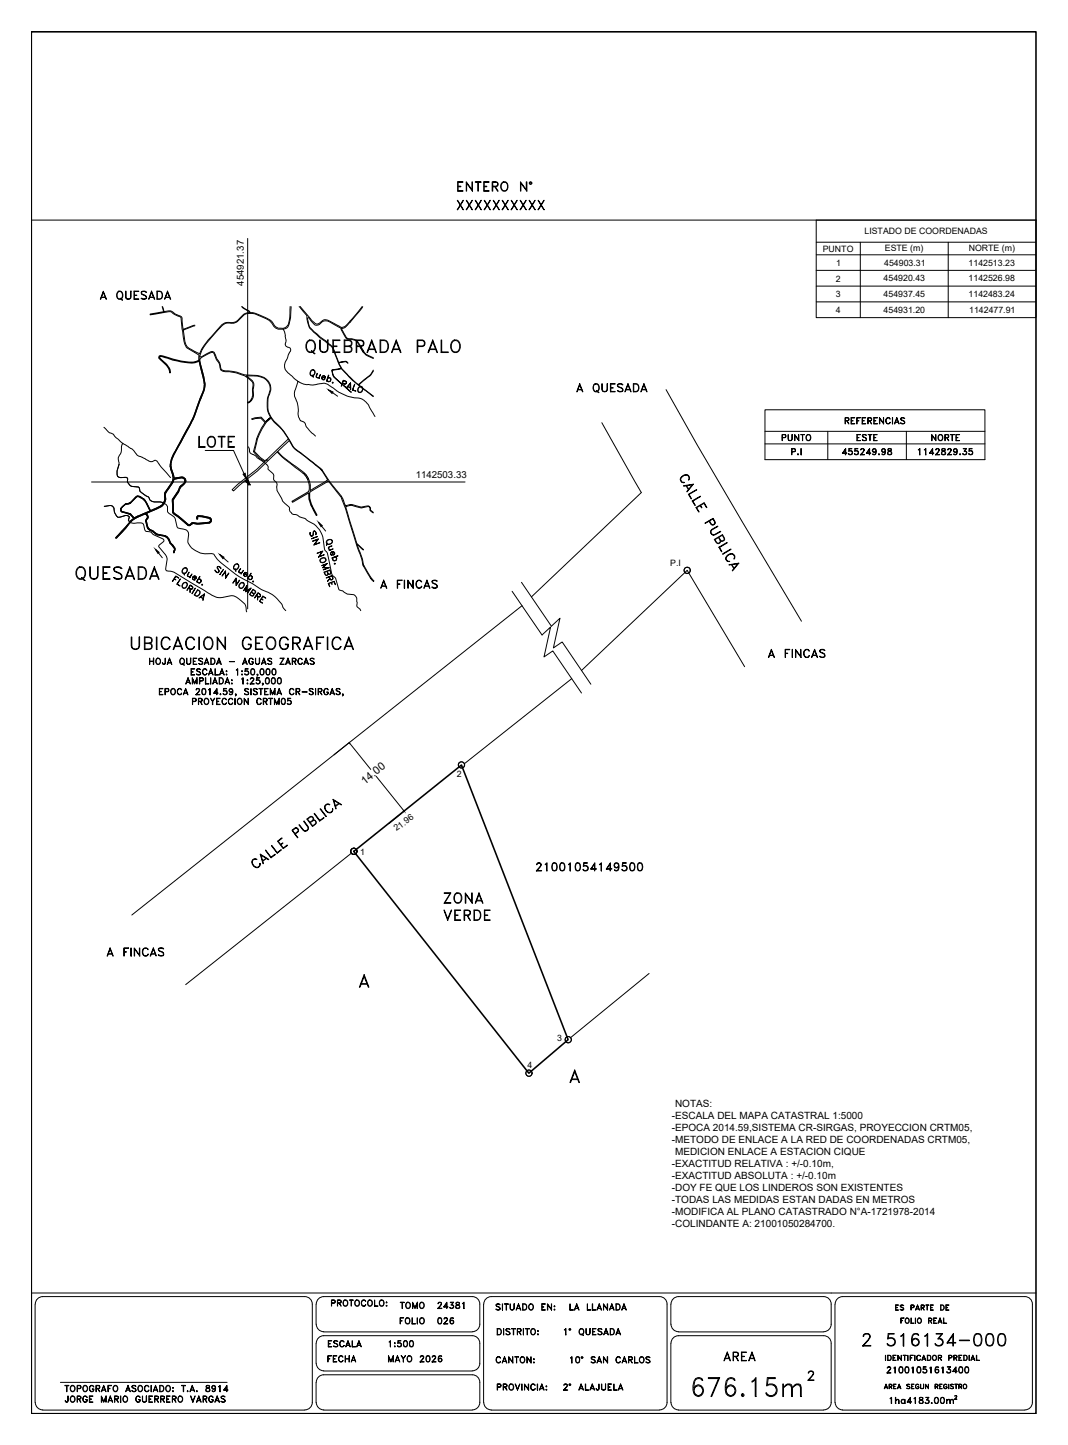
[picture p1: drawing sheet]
<svg xmlns="http://www.w3.org/2000/svg" width="340mm" height="460mm" viewBox="0 0 340 460" stroke-linecap="round" stroke-linejoin="round" font-family="sans-serif">
<!-- layer: Calles -->
<g fill="none" stroke="#000" stroke-width=".32">
<circle cx="218.8" cy="181.6" r=".98"/>
<circle cx="218.9" cy="181.5" r=".98"/>
<circle cx="112.7" cy="271" r="1"/>
<circle cx="112.7" cy="271" r=".98"/>
</g>
<!-- layer: MACHOTE$0$4 -->
<path d="M10 70.1h319.9M10 411.6h319.9" fill="none" stroke="#000" stroke-width=".32"/>
<path d="M10 10.1h319.9v440h-319.9z" fill="none" stroke="#000" stroke-width=".51"/>
<!-- layer: TEX -->
<g fill="none" stroke="#000" stroke-width=".32">
<path d="M158.3 422.9h.7a1.11 1.11 0 0 1 .7 1.1 1.11 1.11 0 0 1-.7 1h-.7zM158.4 423.1a.97 .97 0 0 1 1.1 .5 .97 .97 0 0 1-.2 1.2h-.9zM160.3 422.9l.1 2.1zM161.1 423.3a.81 .81 0 0 1 1.3 0l-.5-.2-.7 .2 .1 .3 1 .6 .1 .5-.2 .1a.81 .81 0 0 1-1.1-.1l.4 .1 .8-.1-.1-.5-1-.6zM162.9 422.9l1.2 .2zM163.4 423.1v1.9l.2-1.9M164.8 423.9l.9-.1 .2-.5-.4-.2h-.7l-.1 1.9v-2.1l1.2 .2v.7l-1.1 .2M165.3 424l.6 1-.5-1M166.6 422.9l.1 2.1zM167.3 422.9l1.2 .2zM167.8 423.1v1.9l.2-1.9M169.2 423.3l.2-.2a.92 .92 0 0 1 1.1 .9 .92 .92 0 0 1-1.1 .8l-.4-.6z"/>
<path d="M169.4 423.1a.86 .86 0 0 1 1.1 .9 .86 .86 0 0 1-1.1 .8l-.3-.6zM171.2 423.7l.3 .1zM171.3 423.7l.1 .1zM171.3 424.7l.1 .3zM171.3 424.8h.1M179.7 423.3l.5-.4v2.1l-.1-1.9zM184.6 423.3l.4-.4a.97 .97 0 0 1 1 1.1 .97 .97 0 0 1-1.2 .8l-.4-.6zM184.8 423.1h.2a.87 .87 0 0 1 .8 1 .87 .87 0 0 1-1 .7l-.3-.6zM185.2 424.7l.6 .5zM186.6 422.9l.2 1.8 .3 .1h.5l.2-.4 .1-1.5v1.5l-.3 .4-.5 .2-.4-.3zM188.7 422.9h1.1l-1 .2v1.7l1 .2h-1.1zM188.8 423.9h.6l-.6 .1"/>
<path d="M190.6 423.1a.81 .81 0 0 1 1.1 .2l-.4-.2-.8 .2 .1 .3 1 .6 .1 .5a.81 .81 0 0 1-1.3 0l.5 .1 .7-.1-.1-.6-1-.5-.1-.3zM192.4 424.5h1.1M192.5 424.4h.9M193 422.9l.7 2.1-.7-1.7-.8 1.7zM194.3 422.9a1.09 1.09 0 0 1 1.3 .6 1.09 1.09 0 0 1-.3 1.3l-1 .2zM194.4 423.1h.5a.96 .96 0 0 1 .7 .9 .96 .96 0 0 1-.7 .8h-.5zM196.3 424.5h1.1M196.4 424.4h1M196.9 422.9l.7 2.1-.7-1.7-.8 1.7zM19.2 440.1h53.1M158.3 440.6h.9l.4 .4-.2 .5-1 .1 .8-.1 .2-.3-.2-.5h-.8v1.9zM160.2 440.6l1.1 .1 .2 .3-.2 .5-1 .1 .7-.1 .4-.3-.1-.4-1-.1v1.9z"/>
<path d="M160.8 441.6l.7 1-.6-1M162.2 440.8a.88 .88 0 0 1 1.4 .8 .88 .88 0 0 1-1.4 .7l-.1-.5zM162.4 440.8a.63 .63 0 0 1 .7-.1 .63 .63 0 0 1 .3 .7 .82 .82 0 0 1-.7 1.1l-.6-.7zM164 440.6l.8 1.7 .7-1.7-.7 2zM166.1 440.6l.1 2zM167 440.6l1.2 1.7 .1-1.7v2l-1.2-1.8-.1 1.8zM169.2 440.8l.7-.2 .5 .4a.7 .7 0 0 0-.8-.3 .7 .7 0 0 0-.5 .7v.4a.7 .7 0 0 0 .5 .7 .7 .7 0 0 0 .8-.4 .87 .87 0 0 1-1.3 .3 .87 .87 0 0 1 0-1.4zM171.1 440.6l.1 2zM172 442.1h1.1M172 442h1M172.5 440.6l.8 2-.8-1.8-.7 1.8zM173.9 442.4l.2 .1z"/>
<path d="M173.9 441.2l.2 .3zM173.9 441.4h.1M281.7 441.8h.8M281.7 441.7h.7M282.1 440.7l.6 1.4-.6-1.3-.5 1.3zM283.2 441.4l.7-.1v-.5l-.7-.1-.1 1.4v-1.4l.9 .1-.1 .6h-.7M283.5 441.4l.5 .7zM284.6 442.1v-1.4h.8h-.9v1.4M284.6 441.4h.5h-.5M285.9 441.8h.9M285.9 441.7h.8M286.3 440.7l.6 1.4-.6-1.3-.5 1.3z"/>
<path d="M288.7 440.8l.4-.1 .7 .1h-1l.1 .4 .8 .3 .1 .4-.4 .2-.7-.2a.47 .47 0 0 0 .6 .2 .47 .47 0 0 0 .3-.6l-.8-.3zM290.3 442.1v-1.4h.8h-.8v1.4M290.3 441.4h.5h-.5M291.7 440.8l.5-.1 .4 .3a.59 .59 0 0 0-.8-.1 .59 .59 0 0 0-.1 .8 .59 .59 0 0 0 .8 .1v-.3h-.3h.4a.58 .58 0 0 1-.7 .6 .58 .58 0 0 1-.4-.9zM293.1 440.7l.1 1 .4 .4 .5-.4v-1v1l-.2 .4-.7-.2zM294.7 440.7l.9 1.2 .1-1.2v1.4l-.9-1.3-.1 1.3zM297.8 441.4l.7-.1 .1-.4-.8-.2v1.4v-1.4l.8 .1v.5l-.8 .1M298.2 441.4l.5 .7-.4-.7M299.3 440.7h.7h-.8v1.4M299.3 441.4h.4h-.4M300.6 440.8l.6-.1 .4 .3a.58 .58 0 0 0-.8-.2 .58 .58 0 0 0-.3 .7 .48 .48 0 0 0 .5 .6 .48 .48 0 0 0 .5-.6h-.3h.4a.58 .58 0 0 1-.8 .6 .58 .58 0 0 1-.3-.9zM302.1 440.7v1.4z"/>
<path d="M302.6 440.8l.4-.1 .6 .1h-.9l.1 .4 .7 .3v.6l-.9-.2h.9v-.4l-.7-.3zM304 440.7h.9zM304.4 440.7v1.4l.1-1.4M305.4 441.4l.7-.1v-.5l-.7-.1-.1 1.4v-1.4l.9 .1-.1 .6h-.7M305.8 441.4l.5 .7-.5-.7"/>
<circle cx="181.5" cy="423.2" r=".29"/>
<circle cx="181.5" cy="423.2" r=".16"/>
<circle cx="307.2" cy="441.3" r=".62"/>
<circle cx="307.3" cy="441.3" r=".7"/>
</g>
<!-- layer: MARCO-INTERNO -->
<g fill="none" stroke="#000" stroke-width=".32">
<path d="M11.2 415.2v31.3M11.2 415.2l.6-1.5 .8-.7 1-.2h83.4a2.38 2.38 0 0 1 2.4 2.4M99.4 415.2v31.3M100.6 415.2v6.4M100.7 415.2l.3-1.1 .6-.8 1.5-.5h47.3a2.38 2.38 0 0 1 2.4 2.4M152.8 415.2l-.1 6.9-.8 1.3-1.5 .6h-47.3l-1.5-.6-.6-.8-.3-1M154 415.2v31.3M154.1 415.2l.2-1.1 .6-.8 1.5-.5h53.6a2.38 2.38 0 0 1 2.4 2.4M212.4 415.2v31.3M213.6 415.2v6.4M262.3 412.8h-46.2l-1.5 .5-.7 .8-.2 1.1M262.3 412.8l1 .2 .8 .7 .6 1.5"/>
<path d="M264.7 415.2l-.1 6.9-.8 1.3-1.5 .6M265.9 415.2v31.3M268.3 412.8h58M268.3 412.8l-1 .2-.8 .7-.6 1.5M326.4 412.8l1 .2 .8 .7 .5 1.5M328.7 415.2v31.3M100.6 427.6v6.5M100.7 427.6l.3-1 .6-.9 1.5-.5h47.3a2.38 2.38 0 0 1 2.4 2.4l-.1 7-.8 1.3-1.5 .5M100.7 434l.3 1.1 .6 .8 1.5 .5M103.1 436.5h47.3M213.6 427.6v18.9M213.7 421.6l.2 1 .7 .8 1.5 .6h46.2"/>
<path d="M262.3 425.2h-46.2l-1.5 .5-.7 .9-.2 1M262.3 425.2l1 .3 .8 .6 .6 1.5v18.9M11.2 446.5l.3 1 .6 .8 1.5 .5M13.6 448.9h83.4M99.4 446.5l-.2 1-.7 .8-1.4 .5M100.6 440.1v6.4M100.7 440.1l.3-1.1 .6-.8 1.5-.5h47.3a2.38 2.38 0 0 1 2.4 2.4v6.4M100.7 446.5l.3 1 .6 .8 1.5 .5M103.1 448.9h47.3M152.8 446.5l-.3 1-.6 .8-1.5 .5M154.1 446.5l.2 1 .6 .8 1.5 .5M156.4 448.9h53.6"/>
<path d="M212.4 446.5l-.2 1-.7 .8-1.5 .5M213.7 446.5l.2 1 .7 .8 1.5 .5M216 448.9h46.3M264.7 446.5l-.6 1.5-.8 .6-1 .2M265.9 446.5l.6 1.5 .8 .6 1 .2M268.3 448.9h58M328.7 446.5l-.5 1.5-.8 .6-1 .2"/>
</g>
<!-- layer: Datos -->
<g fill="none" stroke="#000" stroke-width=".32">
<path d="M285.2 415.4h.9l-.9 .1v1.5l.9 .1h-.9zM285.2 416.2h.6l-.6 .1M286.6 415.6l.4-.2 .8 .2h-1.1l.3 .5 .7 .4-.1 .5-.6 .1-.4-.3 .4 .2 .7-.2-.2-.4-.8-.4zM286.8 419.6h1l-.8 .1v1.6zM290.1 419.6l.1 1.6 .9 .1h-1zM290.1 416.2l.9-.1v-.5l-.9-.1v1.6v-1.7l.9 .2v.6l-.9 .1M291.5 419.6v1.7zM291.7 416.7h.9M291.7 416.7h.8M292.2 415.4l.6 1.7-.6-1.5-.7 1.5zM293.4 416.2l.8-.1v-.5l-.8-.1-.1 1.6v-1.7l1 .2-.1 .6-.8 .1M293.8 416.3l.5 .8-.5-.8"/>
<path d="M294.8 415.4l1 .1zM295.2 415.5v1.6l.1-1.6M296.3 415.4h.9l-.8 .1v1.5l.8 .1h-.9zM296.4 416.2h.5l-.5 .1M299.3 419.6l.7 1.7-.7-1.5-.7 1.5zM299.5 415.4h.6a.87 .87 0 0 1 .6 .9 .87 .87 0 0 1-.6 .8h-.6zM299.6 415.5h.5a.86 .86 0 0 1 0 1.5h-.5M300.4 419.6l.1 1.6 .9 .1h-1zM301.2 415.4h1l-.9 .1v1.5l.9 .1h-1zM301.3 416.2h.5l-.5 .1M281.9 431.4l.1 1.7zM282.6 431.4h.6a.87 .87 0 0 1 .6 .9 .87 .87 0 0 1-.6 .8h-.6z"/>
<path d="M282.8 431.5a.79 .79 0 0 1 .9 .8 .79 .79 0 0 1-.9 .7zM284.4 431.4v1.7M284.4 432.2h.5l-.5 .1M284.4 431.5v1.5M285.9 431.4l1.1 1.5v-1.5v1.7l-1-1.5-.1 1.5zM287 420.4h.4l-.4 .1M288 431.5v1.6l.1-1.6M289.1 431.4v1.7zM289.8 431.4h1l-.9 .1v1.6zM289.9 432.2h.5l-.5 .1M291.3 431.4v1.7zM292 431.6l.7-.2 .4 .4-.2-.2a.71 .71 0 0 0-1 .7 .71 .71 0 0 0 1 .6l.2-.2v.2a.81 .81 0 0 1-1.2-.1 .81 .81 0 0 1 .1-1.2z"/>
<path d="M294.1 431.4l.7 1.7-.7-1.5-.6 1.5zM295.3 431.4h.5a.87 .87 0 0 1 .6 .9 .87 .87 0 0 1-.6 .8h-.5zM295.4 431.5a.79 .79 0 0 1 1 .8 .79 .79 0 0 1-1 .7zM295.8 420.4l.7-.1 .2-.4-.9-.2-.1 1.6v-1.7l1 .2v.5l-.9 .2M296.2 420.5l.5 .8-.5-.8M297.4 421.2v-1.5l.9-.1h-1v1.7M297.4 420.4h.5l-.5 .1M298.8 432.2l.9-.1v-.5l-.9-.1v1.6v-1.7l.9 .1 .1 .3-.1 .4-.9 .1M298.8 420.9h1M298.9 420.8h.8M299.3 432.3l.5 .8-.5-.8M302.2 432.2h.6l.3-.4-.3-.3h-.6l-.1 1.6v-1.7l1 .2v.5l-.9 .2"/>
<path d="M303.8 432.2l.8-.1v-.5l-.8-.1-.1 1.6v-1.7l1 .2-.1 .6-.8 .1M304.2 432.3l.5 .8zM305.3 431.4v1.7M305.4 432.2h.5l-.5 .1M305.4 431.5v1.5M306.9 431.4h.6a.91 .91 0 0 1 .5 .9 .91 .91 0 0 1-.5 .8h-.6zM307 431.5a.85 .85 0 0 1 .9 .4 .85 .85 0 0 1-.1 1l-.8 .1zM308.5 431.4l.2 1.7zM309.8 431.4l.7 1.7-.7-1.5-.7 1.5zM310.9 431.4l.1 1.6 .9 .1h-1z"/>
<circle cx="288.9" cy="420.4" r=".79"/>
<circle cx="288.9" cy="420.4" r=".7"/>
<circle cx="292.7" cy="420.4" r=".79"/>
<circle cx="292.8" cy="420.4" r=".7"/>
<circle cx="297.6" cy="432.2" r=".77"/>
<circle cx="297.6" cy="432.2" r=".71"/>
</g>
<!-- layer: LP -->
<path d="M191.6 134.6l12.6 22.2-35 33.2M212.1 124l9.9 17.6 33.2 56.2M166.2 192.8l-124.2 98.5M182.1 216.1l-34.3 27.1M237.1 212.2l-18.3-30.6-33.6 31.9M111.9 271.6l-52.8 41.9" fill="none" stroke="#000" stroke-width=".32"/>
<!-- layer: 1 -->
<g fill="none" stroke="#000" stroke-width=".32">
<path d="M62 112.2l1.4 .9M62 111.9l1.6 .7M64.5 110.8l-.4 .5M70.1 104.3l-.2 .2M111.5 102.6l-.2 .1M111.8 101.9l-.3 .3M80.3 126.3l-.3 .8M163.1 188.2l9.5 13.9 2.7-2.5-2.1 9.5 2.8-1.9 9.2 13.4M166.1 185.4l9.5 14 2.7-2.6-2.1 9.5 2.8-1.9 9.2 13.4M111.3 236.3l-4.9 4M111.3 236.6l6.7 8.3M119.8 247.1l8.8 11"/>
<path d="M128.8 258.1l-4.9 4.1M206.7 309.9l-25 20.5"/>
</g>
<!-- layer: 2 -->
<g fill="none" stroke="#000" stroke-width=".32">
<path d="M216.9 151.9a1.32 1.32 0 0 1 1.6-.8 1.32 1.32 0 0 1 1 1.5l-.2 .3a1.07 1.07 0 0 0-.1-1.3 1.07 1.07 0 0 0-1.3-.3 1.31 1.31 0 0 0-.9 2l.9 .3a1.03 1.03 0 0 1-1.1-.4 1.03 1.03 0 0 1 .1-1.3zM217.6 154.7l3.2-.6-2 2.5 1.7-2.3zM218.4 154.5l.9 1.5M218.6 154.6l.7 1.2M219.2 157.4l2.6-1.5-2.4 1.5 .8 1.4zM220.4 159.5l2.6-1.5-2.4 1.5 .8 1.4zM221.6 161.6l2.6-1.6 .9 1.6-.9-1.4-2.4 1.4 .7 1.4zM223.1 160.9l.4 .7-.6-.6M225.9 165.8l.9 1.2 .8-.5-.6-1.3-2.5 1.5 2.6-1.7 .6 1.5a.77 .77 0 0 1-1.1 .6l-.8-1.1M226.6 168.6l1.9-1.1-1.8 1.2a.87 .87 0 0 0-.2 1.1 .87 .87 0 0 0 1.1 .3l1.8-1-1.8 1.2a1.01 1.01 0 0 1-1.2-.5 1.01 1.01 0 0 1 .2-1.2zM228.9 171l.8 1.2 .9-.5-.6-1.3-2.4 1.4 .9 1.1 .9-.5-.6-1.2M228.9 174.2l2.6-1.5-2.4 1.6 .8 1.3z"/>
<path d="M229.4 171.9a.82 .82 0 0 1-.1 .9 .82 .82 0 0 1-.9 .2l-.9-1.3 2.6-1.5 .5 1 .1 .7-.9 .5-.5-.4M230.1 176.3l2.6-1.5zM231.6 176.7l.7-.3a1.12 1.12 0 0 1 1.4 .2 1.12 1.12 0 0 1 0 1.4 1.07 1.07 0 0 0-.1-1.3 1.07 1.07 0 0 0-1.3-.2 1.31 1.31 0 0 0-.8 2l.8 .3a1.08 1.08 0 0 1-1.2-.7 1.08 1.08 0 0 1 .5-1.4zM232.1 179.8l3.2-.5-2.1 2.5 1.7-2.3zM232.9 179.7l.8 1.4M233 179.7l.7 1.2M100 259l.1-.1 1.8 2.3 1.3-.8-1.4 1zM101.9 257.5l2 2.4zM103.6 256.4a1.04 1.04 0 0 1 1.4-.3h-.4a1.03 1.03 0 0 0-1.1 .5 1.03 1.03 0 0 0 .1 1.1 1.31 1.31 0 0 0 2.1 .6l.2-.9a1.1 1.1 0 0 1-.6 1.3 1.1 1.1 0 0 1-1.4-.4l-.5-1zM106 254.5l2.8 1.7-2.5-1.4 .6 2.7zM107.9 255.7l-1.2 .9M108.1 255.7l-1.4 1.1"/>
<path d="M80.4 273.8a1.1 1.1 0 0 1 1.5-.2 1.04 1.04 0 0 0-1.3 .2 1.04 1.04 0 0 0-.1 1.3 1.29 1.29 0 0 0 2.1 .6l.2-.8a1.11 1.11 0 0 1-.6 1.3 1.11 1.11 0 0 1-1.4-.4l-.5-1zM82.9 271.9l2.7 1.7-.1 .1-2.4-1.4 .7 2.7zM84.6 270.6l1.7 2.3 1.3-1 .1 .2-1.4 1zM84.8 273.2l-1.2 .8M85 273.2l-1.4 1M86.4 269.3l.2-.2 1.7 2.3 1.3-.8-1.3 1zM88.4 267.8l1.3-1.1 .2 .2-1.3 .9 1.6 2.2 1.2-1 .2 .1-1.4 1.1zM89.3 268.8l.7-.5-.6 .7M93.9 265.4l1-1v-.3l-.5-.5-1.2 .8 1.7 2.3-1.9-2.4 1.3-.8 .7 .5 .1 .5-1.1 1M95.2 262.6l1.4 1.7a.85 .85 0 0 0 1.1 0 .85 .85 0 0 0 .3-1.1l-1.3-1.7 .1-.1 1.3 1.7a1.01 1.01 0 0 1-.3 1.3 1.01 1.01 0 0 1-1.3-.1zM98.7 261.8l1.1-1-.7-.8-1.2 .8 1.7 2.1 1-.9-.3-.7-.3-.2-1.2 .8M99.5 261.2l.4-.2 .5 .2 .3 .6-.2 .6-1 .7-1.8-2.3 1.4-.9a.83 .83 0 0 1 .7 .5 .83 .83 0 0 1-.2 .9"/>
<path d="M114.8 313.3h2.3M115 313.1h1.9M116 310.3l1.5 4h-.2l-1.3-3.4-1.4 3.4h-.2zM181.9 343.7h2.3M182.1 343.5h1.9M183 340.6l1.5 4h-.2l-1.3-3.4-1.3 3.4h-.2z"/>
</g>
<!-- layer: 1 -->
<path d="M111.2 236.4l.1 .2zM128.6 258.1l.1 .1z" fill="#000" stroke="#000" stroke-width=".32"/>
<!-- layer: 0 -->
<g fill="none" stroke="#000" stroke-width=".32">
<path d="M78.9 75.9v117.9M99.1 117.9a.76 .76 0 0 1 .9-.1 .76 .76 0 0 1 .3 .9l-.2 .5a.75 .75 0 0 1-.9 .5 .75 .75 0 0 1-.5-1.1zM99.1 118a.66 .66 0 0 1 .8-.1 .66 .66 0 0 1 .3 .8l-.1 .5a.67 .67 0 0 1-.9 .4 .67 .67 0 0 1-.4-.9zM99.4 119.4l.4 .6zM101 118.8l-.2 1.2 .3 .2 .6-.1-.4 .2-.7-.3zM102 119.2l-.4 1.3zM104.6 119.4l-.7 1.9zM102.6 120l.9 .3-.1-.5a.53 .53 0 0 0-.9 .4 .53 .53 0 0 0 .9 .5 .58 .58 0 0 1-.9-.3 .58 .58 0 0 1 .5-.8 .58 .58 0 0 1 .6 .8l-1-.3M104.4 120.4a.62 .62 0 0 1 .9 .2 .62 .62 0 0 1-.3 .9 .62 .62 0 0 1-.9-.4l.4 .3a.58 .58 0 0 0 .8-.4 .58 .58 0 0 0-.5-.7zM105.8 121.8h.3l-.2 .2zM105.9 121.8h.1M109.1 121.9l.9 .3 .2-.6-.9-.4-.7 1.8 .7-1.9 .8 .2 .3 .5-.7 .5-.7-.2"/>
<path d="M110.6 123.1l1 .4M110.7 123l.9 .3M111.6 121.9l.1 2.1-.2-1.9-1.3 1.4zM112.9 122.3l-.6 1.8 1 .5-1.1-.4zM114.2 123.3a.74 .74 0 0 1 1-.2 .74 .74 0 0 1 .3 .9 .86 .86 0 0 1-1.1 1 .86 .86 0 0 1-.4-1.5zM114.4 123.3l.2-.2a.84 .84 0 0 1 .8 1.1 .84 .84 0 0 1-1.3 .4 .96 .96 0 0 1 .3-1.3zM29.1 153.4h119M74.7 179.8a.82 .82 0 0 1 1.3 0 .82 .82 0 0 1-.3 1.3 .76 .76 0 0 1-1.1 .2 .76 .76 0 0 1-.2-1.1zM98.7 169.5v.5l.5 .7 .5-.4 .1-1.1 .5-.1a.81 .81 0 0 1 .3 1.2v-.6l-.5-.6-.3 .2v.9a.51 .51 0 0 1-.8 .5l-.3-.7zM99.2 171.5l1.9-.7zM99.5 172.2l1.9-.7-1.2 1.8 1.7-.5-2 .7 1.3-1.8zM101 176.1l1.8-.7-1.1 1.8 1.6-.6-1.9 .8 1.2-1.8z"/>
<path d="M102.1 177.9a.88 .88 0 0 1 1.2-.4 .88 .88 0 0 1 .4 1.2 .98 .98 0 0 1-1.1 .5 .98 .98 0 0 1-.7-.9zM102.2 178l.2-.2a.86 .86 0 0 1 1.3 .3 .86 .86 0 0 1-.8 .9 .86 .86 0 0 1-.9-.7zM104.1 172a.88 .88 0 0 1 1.2-.3 .88 .88 0 0 1 .4 1.1 .98 .98 0 0 1-1 .5 .98 .98 0 0 1-.8-.8zM104.3 172.9l-.3 .7zM104.6 174.3l1.1-.5-1 .5v.4l.5 .3-.4-.1zM104.8 175.2l1.3-.4zM105.7 175.7l.4 1a.66 .66 0 0 0 .4-.8 .66 .66 0 0 0-.9-.4 .66 .66 0 0 0-.4 .9l.3 .3h.3h-.2a.55 .55 0 0 1-.2-.7 .55 .55 0 0 1 .8-.2 .55 .55 0 0 1 .2 .8h-.2l-.3-.9M105.7 177.6l1.9-.6zM106 177.6v.4a.59 .59 0 0 0 .8 .4 .59 .59 0 0 0 .3-.8l-.4-.3a.64 .64 0 0 1 .4 .9 .64 .64 0 0 1-.9 .3 .64 .64 0 0 1-.2-.9zM106.5 179.4l.2 .2-.3-.1zM106.6 179.4h.1M55.5 184.2l.5 .4-.5-.3"/>
<path d="M55.9 183.4l1 .7-.9-.6-1.1 1.6zM57.4 184.3l-.9 1.7 .8 .6-1-.6zM58.3 181.1a.81 .81 0 0 1 1.3-.1 .81 .81 0 0 1-.3 1.3l-.6 .4-.6-.3-.1-.6zM58.3 185.7a.81 .81 0 0 1 1.3 0 .81 .81 0 0 1-.3 1.2 .74 .74 0 0 1-1 .3 .74 .74 0 0 1-.3-1.1zM58.4 181.1l.5-.3a.64 .64 0 0 1 .6 .3 .64 .64 0 0 1 0 .7 .88 .88 0 0 1-1.3 .6 .94 .94 0 0 1 .2-1.3zM58.4 185.8a.67 .67 0 0 1 .9-.3 .67 .67 0 0 1 .2 1l-.3 .4a.67 .67 0 0 1-.9 .2 .67 .67 0 0 1-.2-.9zM58.5 182.3l.2 .7zM60.1 187.1l.9 .4 .3-.5-.7-.6-1 1.6 1-1.8 .8 .6-.1 .7-.3 .1-.9-.4M60.2 182.1l-.4 1.1 .8 .3-.6 .1-.4-.3zM60.5 187.4l.1 1.2v-1.1M61.1 182.7l-.6 1.2zM61.5 183.7l.9 .5v-.4a.54 .54 0 0 0-.9 0 .54 .54 0 0 0 .5 .8h.2a.65 .65 0 0 1-.9-.4 .65 .65 0 0 1 .4-.8 .65 .65 0 0 1 .8 .5l-.1 .4-.9-.6"/>
<path d="M62.2 187.2l-1.1 1.7zM62.9 187.7a1.05 1.05 0 0 1 .7 1.3 1.05 1.05 0 0 1-1.2 .8l-.6-.4zM62.9 187.9a.95 .95 0 0 1 .7 1.1 .95 .95 0 0 1-1.1 .7l-.5-.3zM63.2 184.4a.63 .63 0 0 1 .8 .4 .63 .63 0 0 1-.5 .8 .63 .63 0 0 1-.7-.6l.3 .4a.56 .56 0 0 0 .8-.2 .56 .56 0 0 0-.3-.8zM63.4 190.3l1.7-1.2-.5 2.1 .4-1.9zM63.6 183.5l-1.1 1.7zM63.8 190.1l1 .6M63.9 190l.8 .5M64.3 186l.2 .1-.2 .2zM64.4 186.1h.1M69.2 180.5l.3-.2a.76 .76 0 0 1 .9 .8l-.6-.7h-.5l-.1 .3 .6 1.1-.2 .5a.86 .86 0 0 1-1.1-.8l.3 .5 .7 .2 .2-.4zM71.1 181.3l-1.1 1.6z"/>
<path d="M71.8 181.7l.1 2.1 1-1.3-1.1 1.6v-2.1l-1.1 1.4zM74.9 181.1l.2 .7zM75.2 184v2.1l1.1-1.4-1.1 1.7-.1-2.1-1 1.3zM76.5 185.8a.73 .73 0 0 1 1-.3 .73 .73 0 0 1 .2 1.1l-.3 .4a.76 .76 0 0 1-1.1 .2 .76 .76 0 0 1-.2-1.1zM76.5 185.8a.64 .64 0 0 1 .9-.2 .64 .64 0 0 1 .2 .9l-.3 .5a.66 .66 0 0 1-.9 .1 .66 .66 0 0 1-.1-.9zM76.6 181l-.5 1 .2 .3h.6l-.6 .1-.4-.3zM77.5 181.6l-.7 1.1zM77.9 182.5l.7 .5 .1-.3a.56 .56 0 0 0-.9-.1 .56 .56 0 0 0 .4 .9h.2a.61 .61 0 0 1-.8-.5 .61 .61 0 0 1 .6-.7 .61 .61 0 0 1 .6 .7l-.1 .2-.9-.6M78.7 186.3l-.3 1.9 1.5-1-1.1 1.7 .8-1.4-1.4 .9 .3-1.6-1 1.2zM79.5 183.3a.64 .64 0 0 1 .8 .5 .64 .64 0 0 1-.5 .7 .64 .64 0 0 1-.7-.6l.1 .4a.59 .59 0 0 0 .9-.1 .59 .59 0 0 0-.2-.8zM79.9 182.5l-1.1 1.6zM80.1 188.5l.9 .4 .3-.5-.7-.7-1 1.6 .8 .4 .4-.5-.7-.6"/>
<path d="M80.5 185.1l.3 .1-.3 .1zM80.6 185.1h.1M80.6 188.9l.3 .3-.4 .6-1.1-.5 1.2-1.7 .8 .7-.2 .6h-.6M81.7 189.5l.9 .5 .3-.6-.7-.6-1.1 1.6 1.1-1.7 .8 .8-.5 .6-.8-.5M82 189.9v1.1l.1-1M83.2 190.6l.5 .4-.5-.3M83.7 189.8l.9 .6-.8-.5-1.1 1.5 .9 .7-1-.7zM102.4 180.1l1.9-.7-1.4 1.2 1.9 .1-1.9 .7 1.4-.6-1.6-.1 1.2-1.1zM104.2 181.9l.4 .9 .7-.3-.3-.9-1.7 .6 .5 .9 .6-.3-.3-.8M104.4 182.5l.3 .3 .6-.2-.2-1.2-1.9 .7 .6 1.1 .5-.1 .2-.6M104.5 185.8l1.9-.7 .4 1-.4-1-1.8 .7 .4 1zM104.9 183.7l.4 .9 .6-.3-.2-.9-1.8 .7 1.8-.9 .3 .8-.1 .6h-.7l-.4-.9"/>
<path d="M105 184.2l-.7 .9zM105.5 185.4l.3 .6-.3-.5M47.6 209.5l.1 2zM48.8 209.5l.2 2zM49.8 209.8l.2-.2a.92 .92 0 0 1 1.2 .9 .92 .92 0 0 1-1.2 .9l-.4-.6zM50 209.7a.86 .86 0 0 1 1.1 .8 .86 .86 0 0 1-1.1 .9l-.3-.6zM50.7 219.2h1.2l-1.1 .1v1.8l1.1 .1h-1.2zM52.6 209.5v1.9l-.5 .1-.4-.5 .2 .4h.6zM53.4 211h1.1M53.5 211h1M54 209.5l.7 2-.7-1.7-.8 1.7zM54.5 219.5l.4-.3a.97 .97 0 0 1 1 1 .97 .97 0 0 1-1.2 .9l-.3-.7z"/>
<path d="M54.7 219.4l.3-.1a.87 .87 0 0 1 .8 1 .87 .87 0 0 1-1.1 .7l-.3-.6zM56.6 219.5l.8-.3 .4 .5a.7 .7 0 0 0-.7-.4 .7 .7 0 0 0-.6 .6v.5a.7 .7 0 0 0 .6 .7 .7 .7 0 0 0 .7-.4 .71 .71 0 0 1-.8 .5 .71 .71 0 0 1-.5-.8zM57.4 209.8l.2-.2a.92 .92 0 0 1 1.2 .9 .92 .92 0 0 1-1.2 .9l-.4-.6zM57.6 209.7a.86 .86 0 0 1 1.1 .8 .86 .86 0 0 1-1.1 .9l-.3-.6zM58.1 211.2l.6 .5zM59.1 219.2l.8 2-.8-1.7-.7 1.7zM59.3 217.3h1.2M59.4 209.5l.1 1.5 .2 .4h.3l.6-.2 .2-1.7v1.5l-.6 .5-.7-.3zM59.4 217.2h1M59.9 215.7l.7 2.1-.7-1.7-.8 1.7zM60.8 212.9h1.2l-1 .1v1.8l1 .1h-1.2zM61 213.8h.5l-.5 .2"/>
<path d="M61.2 215.7l.8 1.8 .7-1.8v2.1v-1.6l-.7 1.6-.7-1.6-.1 1.6zM61.5 209.5v2h1.2l-1.1-.1v-1.8M62.5 213.2l.2-.2a.81 .81 0 0 1 1.2 .2l-.5-.2-.7 .2v.4l1.1 .6 .1 .4a.81 .81 0 0 1-1.4 0l.6 .2 .7-.2-.2-.6-.9-.4zM63.2 209.8a.81 .81 0 0 1 1.4 0l-.5-.2-.8 .2 .1 .4 1.1 .6 .1 .4-.2 .2a.81 .81 0 0 1-1.2-.2l.5 .2 .8-.2-.1-.4-1.1-.6zM63.6 216.7l1-.1v-.7h-1l-.1 1.9v-2.1h.9l.4 .4-.4 .7h-.8M64.5 219.3a.6 .6 0 0 1 1 .2v1.3a.61 .61 0 0 1-.6 .4 .61 .61 0 0 1-.6-.4zM64.5 219.4h.8M64.6 219.3l-.3 .8 .3 1M64.8 213l.6-.1 .5 .5a.7 .7 0 0 0-.8-.4 .7 .7 0 0 0-.5 .6v.6a.7 .7 0 0 0 .5 .6 .7 .7 0 0 0 .8-.4 .75 .75 0 0 1-.8 .5 .75 .75 0 0 1-.6-.7v-.6zM65.2 219.3l.3 .8-.3 1M65.2 211h1.2M65.3 211h1"/>
<path d="M65.4 215.7l.1 1.9 1 .2h-1.1zM65.8 209.5l.7 2-.7-1.7-.8 1.7zM66.4 219.5l.5-.3v2l-.1-1.8zM66.5 214.4h1.2M67.1 215.7v2.1zM67.1 212.9l.8 2-.8-1.7-.7 1.7zM67.1 209.5h.7a1.11 1.11 0 0 1 .7 1 1.11 1.11 0 0 1-.7 1h-.7zM67.2 209.6a.97 .97 0 0 1 1.1 .6 .97 .97 0 0 1-.2 1.2h-.9zM67.9 217.3h1.1M68 217.2h1M68.5 212.9l.1 1.9 1 .1h-1.1zM68.5 215.7l.7 2.1-.7-1.7-.8 1.7z"/>
<path d="M69.2 211h1.1M69.2 211h1M69.7 209.5l.8 2-.8-1.7-.7 1.7zM69.8 215.7h.7a1.11 1.11 0 0 1 .6 1.1 1.11 1.11 0 0 1-.6 1h-.7zM69.9 215.9a.97 .97 0 0 1 1.1 .5 .97 .97 0 0 1-.3 1.2h-.8zM70.1 214.4h1.1M70.7 212.9l.7 2-.7-1.7-.8 1.7zM71.8 217.3h1.2M71.9 217.2h.9M72 213.6l.3 .2zM72.1 213.6l.1 .2zM72.1 214.6l.1 .3z"/>
<path d="M72.1 214.7h.1M72.4 215.7l.8 2.1-.8-1.7-.8 1.7zM73 219.7l.5-.4 .5 .4M73.4 219.3l-.4 .4 .4 .6M73.7 219.3a1.25 1.25 0 0 1 .1 1.8M73.8 216.4l.1 .3zM73.8 216.5l.1 .1zM73.8 217.5l.1 .3zM73.8 217.6h.1M75.2 213.3l.5-.4v2l-.1-1.8zM77 216.1l.4-.4v2.1l-.1-1.9zM77 213.6l.2 .2z"/>
<path d="M77 214.6l.2 .3zM77 214.7h.1M77.4 211h1.1M77.5 211h1M78 209.5l.7 2-.7-1.7-.8 1.7zM78 214.6l.3 .2M78 219.3a.81 .81 0 0 1 1.2 .2l-.5-.2-.7 .2v.4l1.1 .5 .1 .5a.81 .81 0 0 1-1.3 0l.5 .2 .7-.2-.2-.6-.9-.4-.1-.4zM78.7 216.5l.2 .1zM78.7 213.6l.4 .6v.4l-.4 .2M78.7 217.5l.2 .3zM78.7 217.6h.1M79.1 214a.75 .75 0 0 0-1.1-.2l.1-.9h1l-.9 .1-.1 .6a.71 .71 0 0 1 1 .2 .71 .71 0 0 1-.2 1 .71 .71 0 0 1-1-.3l.8 .3 .4-.4"/>
<path d="M79.4 209.8l.8-.3 .4 .5a.7 .7 0 0 0-.7-.4 .7 .7 0 0 0-.6 .7v.5a.64 .64 0 0 0 .6 .6 .64 .64 0 0 0 .7-.6l-.4-.1h.4a.72 .72 0 0 1-.6 .9 .72 .72 0 0 1-.8-.8zM79.7 217.6l1.3 .2h-1.4l1.2-1.5-.3-.4h-.6l-.1 .3-.1-.1 .4-.4h.4l.3 .2v.6l-1.1 1.3M79.9 219.2v2zM80.1 213a.6 .6 0 0 1 .9 .3v1.2a.61 .61 0 0 1-.5 .4 .61 .61 0 0 1-.6-.4zM80.1 214.7h.7M80.1 213.1h.7M80.2 213l-.3 .8 .3 1M80.6 219.5a.81 .81 0 0 1 1.4 0l-.5-.2-.8 .2 .1 .4 1.1 .5 .1 .5-.2 .2a.81 .81 0 0 1-1.2-.2l.5 .2 .8-.2-.1-.5-1.1-.5zM80.8 213l.2 .8-.2 1M81.3 209.5l.1 1.5 .2 .4h.3l.6-.2 .2-1.7v1.5l-.6 .5-.7-.3zM81.6 217.5l.3 .1M81.9 214.7h.1"/>
<path d="M82 215.2l.1-.4-.2 .1v-.3l.2 .4-.3 .3M82 214.9l.1 .1M82.4 216.5l.3 .5v.5l-.3 .1M82.4 219.2l1.3 .1zM82.7 216.9a.75 .75 0 0 0-1.1-.3l.1-.9h1l-.9 .2-.1 .6a.71 .71 0 0 1 1.1 .2 .71 .71 0 0 1-.3 1 .71 .71 0 0 1-1-.3l.8 .2 .4-.3M83 219.3v1.9l.1-1.9M83.1 213a.62 .62 0 0 1 .9 .3v1.2a.62 .62 0 0 1-.6 .4 .62 .62 0 0 1-.5-.4l-.2-.7zM83.1 214.7h.7M83.1 213.1h.7M83.1 213l-.2 .8 .2 1M83.4 211h1.2M83.5 211h1"/>
<path d="M83.6 217.6h.1M83.7 213l.3 .8-.3 1M83.7 218l.1-.4-.2 .2v-.3l.2 .3-.3 .4M83.7 217.8h.1M84 209.5l.8 2-.8-1.7-.8 1.7zM84.3 219.3l1.1-.1h-1.1v2M84.8 215.9a.62 .62 0 0 1 .9 .2v1.3a.62 .62 0 0 1-.5 .4 .62 .62 0 0 1-.6-.4l-.1-.8zM84.8 217.6h.7M84.8 215.9h.7M84.8 215.9l-.2 .7 .2 1M85 213a.62 .62 0 0 1 .9 .3v1.2a.62 .62 0 0 1-.6 .4 .62 .62 0 0 1-.5-.4l-.2-.7zM85 214.7h.7"/>
<path d="M85 213.1h.7M85 213l-.2 .8 .2 1M85.2 209.8l.2-.2a.81 .81 0 0 1 1.2 .2l-.5-.2-.8 .2 .1 .4 1.1 .6 .1 .4a.81 .81 0 0 1-1.4 0l.5 .2 .8-.2-.2-.5-.9-.4zM85.4 215.9l.3 .7-.3 1M85.6 213l.3 .8-.3 1M86 219.2l.8 1.7 .8-1.7v2l-.1-1.5-.7 1.5-.6-1.5-.2 1.5zM86.7 215.9a.62 .62 0 0 1 .9 .2v1.3a.62 .62 0 0 1-.5 .4 .62 .62 0 0 1-.6-.4l-.1-.8zM86.7 217.6h.7M86.7 215.9h.7M86.7 215.9l-.2 .7 .2 1M86.9 213a.62 .62 0 0 1 .9 .3v1.2a.62 .62 0 0 1-.6 .4 .62 .62 0 0 1-.5-.4l-.1-.7zM86.9 214.7h.7"/>
<path d="M86.9 213.1h.7M86.9 213l-.2 .8 .2 1M87.3 215.9l.3 .7-.3 1M87.5 213l.3 .8-.3 1M88.6 215.9a.62 .62 0 0 1 .9 .2v1.3a.62 .62 0 0 1-.5 .4 .62 .62 0 0 1-.6-.4l-.1-.8zM88.6 217.6h.7M88.6 215.9h.7M88.6 215.9l-.2 .7 .2 1M88.9 219.2l.8 2-.8-1.7-.8 1.7zM89.2 215.9l.3 .7-.3 1M90.4 209.6l-1.2-.1h1.3l-1.3 2M90.4 209.5l-1.2 2h1.3l-1.3-.1"/>
<path d="M91.1 211h1.2M91.2 211h1M91.7 209.5l.8 2-.8-1.7-.8 1.7zM92.3 219.5l.8-.3 .5 .5a.7 .7 0 0 0-.8-.4 .7 .7 0 0 0-.5 .6v.5a.7 .7 0 0 0 .5 .7 .7 .7 0 0 0 .8-.4 .75 .75 0 0 1-.8 .5 .75 .75 0 0 1-.7-.8zM93.2 210.5l.9-.1v-.7l-.9-.1-.2 1.9v-2h.8l.5 .4-.2 .6-.9 .1M93.6 210.6l.7 .9-.6-.9M95.1 209.8l.7-.3 .5 .5a.7 .7 0 0 0-.8-.4 .7 .7 0 0 0-.6 .7v.5a.7 .7 0 0 0 .6 .6 .7 .7 0 0 0 .8-.4 .71 .71 0 0 1-.8 .5 .71 .71 0 0 1-.6-.7zM96.9 211h1.1M97 211h1M97.5 209.5l.7 2-.7-1.7-.8 1.7zM98.4 219.5l.2-.2a.81 .81 0 0 1 1.2 .2l-.5-.2-.7 .2v.4l1.1 .5 .1 .5a.81 .81 0 0 1-1.4 0l.5 .2 .8-.2-.2-.6-.9-.4zM98.7 209.8a.81 .81 0 0 1 1.4 0l-.5-.2-.8 .2 .1 .4 1 .6 .2 .4-.2 .2a.81 .81 0 0 1-1.2-.2l.5 .2 .7-.2v-.4l-1.1-.6z"/>
<path d="M100.5 219.2v2zM103.3 219.5l.8-.3 .4 .5a.7 .7 0 0 0-.7-.4 .7 .7 0 0 0-.6 .6v.5a.64 .64 0 0 0 .6 .7 .64 .64 0 0 0 .7-.7l-.4-.1h.4a.72 .72 0 0 1-.6 .9 .72 .72 0 0 1-.8-.8zM105.8 219.2l.8 2-.8-1.7-.8 1.7zM107 219.5l.2-.2a.81 .81 0 0 1 1.1 .2l-.4-.2-.8 .2 .1 .4 1.1 .5v.5a.81 .81 0 0 1-1.3 0l.5 .2 .8-.2-.2-.6-.9-.4zM50.8 220.1h.6l-.6 .1M52.6 220.1h1v-.7l-1-.1-.1 1.9v-2h.9l.4 .3-.4 .7h-.8M62.4 221.1l1.3 .1h-1.3l1.1-1.5-.3-.4-.6 .1-.1 .3-.1-.2 .4-.3h.4l.3 .2v.5l-1.1 1.3M68.1 220.6l1.4 .1h-1.4l1-1.5v2l-.1-1.7-.9 1.2M71.1 220.1l.1-.9h.9l-.8 .1-.1 .6a.71 .71 0 0 1 1 .2 .71 .71 0 0 1-.2 1 .71 .71 0 0 1-1-.3h.1M74 220.1a.62 .62 0 0 1-.9 .2 .62 .62 0 0 1 0-1 .62 .62 0 0 1 .9 .2l.2 .4a.98 .98 0 0 1-.8 1.3l-.4-.3 .2 .2M94.4 220.1h.9v-.7l-.9-.1-.2 1.9v-2h.8l.5 .3-.2 .6-.9 .1M94.8 220.2l.7 1-.6-1"/>
<path d="M96.1 220.2l1.7 .1zM101.4 220.1h1v-.7l-1-.1-.1 1.9v-2h.7l.6 .3-.2 .6-1 .1M101.9 220.2l.7 1-.6-1M105.2 220.7h1.2M105.3 220.6h.9M109.1 221h.1M109.2 221.5l-.1-.6 .2 .4-.3 .3M109.2 221.2l.1 .1"/>
<circle cx="105" cy="172.5" r=".82"/>
<circle cx="75.2" cy="180.4" r=".82"/>
<circle cx="146.9" cy="243.5" r=".98"/>
<circle cx="147" cy="243.5" r=".98"/>
<circle cx="112.7" cy="271" r="1"/>
<circle cx="112.7" cy="271" r=".98"/>
<circle cx="180.9" cy="331" r="1"/>
<circle cx="180.9" cy="331" r=".98"/>
<circle cx="168.4" cy="341.7" r="1"/>
<circle cx="168.4" cy="341.6" r=".98"/>
</g>
<!-- layer: - -DC PAVIMENTOS -->
<g fill="#000" stroke="#000" stroke-width=".32">
<path d="M78.2 153h.9l.4 1.2zM78.2 153l.6-.6 .3 .6z"/>
<path d="M78.2 153l.9 1.2h.4zM79.1 154.2h.4l-.3 .2z"/>
</g>
<!-- layer: PARCELAS -->
<path d="M78.2 153l.6-.6 .7 1.8-.3 .2z" fill="none" stroke="#000" stroke-width=".32"/>
<circle cx="84.8" cy="146.5" r=".25" fill="#000"/>
<!-- layer: SERVIDUMBRE -->
<path d="M80.1 133.4l1.1-.4 2-.2 1.4 1.5 1.5-1.4-1.5 1.4M80.3 133.6l2.8-.5 1.3 1.4a21.9 21.9 0 0 0-3.7 9.3l1.9 2.1 1.7 1.1M86.2 133.2a14.3 14.3 0 0 0-4.5 7.9l-.7 2.6 1.9 1.9 1.6 1.2" fill="none" stroke="#000" stroke-width=".32"/>
<!-- layer: AUTODIB_VIALES_5000 -->
<g fill="none" stroke="#000" stroke-width=".32">
<path d="M51.6 97.6a1.51 1.51 0 0 1 .3 1.7l-4.1 .7v.2l5.2-.9a2.29 2.29 0 0 1 2.7 .9l1.9 .9 .3 2.9a22.1 22.1 0 0 0 1.4 6.5l2.7 1.7M51.8 97.6l.5 1.6 .7-.1a2.43 2.43 0 0 1 2.8 .9l1.7 .7 .4 .4 .4 3.8 3.7-1.4M77 97.6l2.4 1.8a5.2 5.2 0 0 0-3.6 2.5 3.8 3.8 0 0 1-3.4 .7l-.9 .2a6.7 6.7 0 0 0-2.8 2.8l-2.5 2.7-1.7 2.5M92.4 97.6l-.1 2.3a7.5 7.5 0 0 1-.9 3.9 2.94 2.94 0 0 1-4.5-1 12.4 12.4 0 0 0-7.2-3.3l-.3-.4-2.3-1.5M92.7 97.6l-.2 3.5a3.9 3.9 0 0 1-1.8 3.6 3.1 3.1 0 0 1-4.1-1.7l-.4-.5a13 13 0 0 0-5.8-2.7h-1.2a3.1 3.1 0 0 0-2.7 1.6 3.6 3.6 0 0 1-4.1 1.4l-.8 .2-1.5 1.3M95.3 97.6l2.4 2.9v.5a6.3 6.3 0 0 0 3.1 5.5l.9 .9a10.1 10.1 0 0 1 4.6 4.3l1.4 3.7 .9 1.8-2.8 .6a3.6 3.6 0 0 0 1.9 3.5l4.1 3.6-4.9-4.4-.9-1.3-.2-1.3 2.9-.6a49.8 49.8 0 0 0 10.2 9M95.6 97.6l3.7 4.5 1 .8 .8 .3 .8-.4a2.14 2.14 0 0 1 3.3-.5l3.8 1.9a3.4 3.4 0 0 0 2.5-2M115.3 97.6l-3.5 4.3M115.3 98.1l-3.8 4.5M115.5 97.6l-.2 .3M62 103.7l-3.3 1.2-.3 .3 .3 2a3.8 3.8 0 0 0 2.3 4.1l1 .6M63.4 114.6l-.9 .4a18.3 18.3 0 0 1-10-1.5l-1.4-.3a.61 .61 0 0 0-.6 .8l.7 .6a6 6 0 0 1 2.8 4.1l.3-.1a6 6 0 0 0-2.9-4.1l-.6-.8 .7-.2a25.3 25.3 0 0 0 10.6 2l1.3-.5 1.2 5a7.5 7.5 0 0 1-.8 6.6l-2.1 5.8-1.1 2.3"/>
<path d="M63.4 113.5v1.1M63.4 113.1v1.5M64.1 111.3l-.5 1.3M69.9 104.5l-1.1 1.2a18.5 18.5 0 0 0-5.1 7.4l-.1 .3 .3 .3 2.7-1.5a1.15 1.15 0 0 1 1.2-.2 1.15 1.15 0 0 1 .8 .9l.4 1.3a4.6 4.6 0 0 1 1.4 3.2l1 .6a17.6 17.6 0 0 1 6.5 1.3 12.7 12.7 0 0 1 6.2 .9 4.1 4.1 0 0 1 1.4 6.1 8.2 8.2 0 0 0 1.8 7.8 29.7 29.7 0 0 1 6.4 8.5l9 7.2a50.9 50.9 0 0 0 5.9 8.2l1.3 2.9 2.2-.3 2.7 .8 2.5-.3 .7 .6v.8l.9 .6M108.6 104.5l-2.4-1.3a3.2 3.2 0 0 0-3.5-.9l-1.5 1.2a1.11 1.11 0 0 1-1.4-.5l-1.5-1.9-.3 .1a5.4 5.4 0 0 0 1.9 4.4l5.8 4.7 2.1 5.1 2.4-.4 .6 .6-.6-.4-2.3 .3a17.2 17.2 0 0 0 4.5 5.5l1.7 1.5 1.2-1.1a9.4 9.4 0 0 0 3.6-3.6M111.3 102.7a3.1 3.1 0 0 1-2.3 1.8h-.2M118.9 118.1l-1.2 1.6-3.5 2.9 4.7 3.5M60.6 134.8l-4.8 8.8a9.2 9.2 0 0 0-1.6 4.8l.9 3.5v.9l-.4 .8-2.2 3.3v2.3l-.6 1.2-.7 .7-3.3 1.5-1.7-3.4-1.5-1.1-.9-.2-2.5 2.2-1.5 .4-1.3 1.3v.9l.4 .3 2.6 .8 1 1.3-1 .9-4.7 5.3M80 127.1l-.6 .8-.6 .1 .1 .3a2.98 2.98 0 0 0 1.7-3.7v-.6a2.6 2.6 0 0 0-1.1-3.5l-1.1-.8h1.8a5 5 0 0 1 5.7 3 7.9 7.9 0 0 1-.7 4.2 8.8 8.8 0 0 0 3.8 9l1.4 1.6 1.5 2.4M80.3 126.3l.1-2.3a2.56 2.56 0 0 0-1-3.3 14 14 0 0 0-8.4-2.5l-.8-.8a4.6 4.6 0 0 0-1.4-3.1l-.8-1.9-.7-.2-3 1.6-.7 .7 1.3 5.5a8.3 8.3 0 0 1-.8 6.6l-2.6 6.8-6.1 11.3-.9 2.6-.1 1.1 1 3.7 2.7-.2 .9 .5 .2 .5-.1 .7-1.6 1.6-.7 1.5-1.7 2.4 .1 3.9 4.9 4.1 1.1-.7 2 .2 3.5-.3 .3-.3-.2-.9-2.5-.6-1.2-.1-.2 .9h-.2v-.7l.4-.4 3.6 .5 .6 .7-.1 .7-.5 .4-3.5 .3-1.9-.1-.7 .6-.5 .1-5-4-.2-4.4 1.7-2.4 .7-1.6 1.2-1.2 .4-.7-.1-.5-.6-.4-1.4 .1-1.5 .4-.2 .9-2.2 3.1-.3 .6 .2 1.8-.7 1.5-.9 .8-4.4 2 .4 1.4-.7 1 .6 2.2 .5 .5 1 .4 1.4 1.2 2.6 .4 .9 .7 .8 1.6 1.5 1.8-.3 1.3-.2 .1-.1-.5 .4-.8-1.4-1.7-1.1-1.9-.6-.4-2.5-.4-3-2.1-.6-2.2 .6-1.5-.6-.9-2.2 .8-2 1.2-5.1 5.8M91.8 139.7l-3.9 3.8a78.7 78.7 0 0 1-12.1 10.6l-1.9 1.8 .5 .4 1.7-1.7 5.9-4.7 10.1-9.7M88.3 143.9l2.4 2.3 5.8 4.4 1 1.2 .5 1 .5 1.7-.2 2-5.3 3.1 .2 .3 5.1-3 .1 2 .6 2 1.7 3.2 .3-.1-1.7-3.3-.6-1.7v-2.3l5.9-3.4 3 3.8a4.8 4.8 0 0 1 1.6 2.6l.8 2.1 3.7 12.1 1.4 3.9 .5 2.2 2.3 4 1.1 1.1"/>
<path d="M92 140l.3 .6a9.4 9.4 0 0 0 4.3 4.4l5.8 4.7 1.9 3-.2 .3-5.2 3.1-.2-2.1-.5-1.8-.6-.9-1-1-3.4-2.4a18.4 18.4 0 0 1-4.7-4.2M39.1 161.3l1-.8 1.4-.3 2.2-2.1h.6l1.5 .9 .8 1.2 1.1 2.5-4.5 1.9a.41 .41 0 0 1-.3 .3 .41 .41 0 0 1-.4-.3l-1-1.1-2.7-.7-.3-.8zM115.7 175.1l-2-1.8 1.6 4.4 .5 2.2 2.3 4 1 1M118.9 163.3l-1-.8v-.7l-.5-.5-2.5 .4-2.8-.8h-.7l-1.3 .4 3.5 11.7 2.2 2"/>
</g>
<!-- layer: AUTODIB_HIDRO_1000 -->
<path d="M37.9 147.9a5.6 5.6 0 0 0-.6 3.1 1.08 1.08 0 0 0 1.1 1l2 .1 .2 .3v1l.8 1.1 .5 .3 2.2 .2 .3 .5a1.63 1.63 0 0 0 1.1 1.6l1.2 .9a1.36 1.36 0 0 1 1.1 1.2l1 .5 3.2 .3M33.2 161.2l1.7-.3a1.22 1.22 0 0 1 1.4 1.3l.1 .9 1.1 1.6 2.3-.5a.85 .85 0 0 1 .8-.2 .85 .85 0 0 1 .5 .7l-.2 .9 .4 .5" fill="none" stroke="#000" stroke-width=".32"/>
<!-- layer: AUTODIB_HIDRO_5000 -->
<path d="M90.2 104.8l.6 1.6 .3 2a1.33 1.33 0 0 0 .7 2.2 .96 .96 0 0 1 .8 .8 .96 .96 0 0 1-.5 1l-.8 2a3.2 3.2 0 0 0 1 4.8l2.5 2.2M33.1 136l.5 .5a3.9 3.9 0 0 0 2.5 1.8l.5 .7 2.1 1.9 2.3 1.5a6.4 6.4 0 0 1 2.8 2.6l2.7 1.3a2.23 2.23 0 0 0 3 .2l.5 .3 1.4 1.9 2.9 3.3M119.4 132.6l-1-1.7a7.5 7.5 0 0 0-2.8-3.6l-.9-.5a14.6 14.6 0 0 1-6-1.5l-3.2-2.1a4 4 0 0 0-4.3-.9h-.2a8.3 8.3 0 0 1-5.7-.7l-.5-.2-1 3.3a3.4 3.4 0 0 0 .5 2.6l.6 2 .2 3.4 .7 1.2a2.22 2.22 0 0 1 1.8 2l2.9 2.9M39.1 141.1a3.6 3.6 0 0 0-.5 2.8l-.1 .4a2.71 2.71 0 0 0-.6 3.2v.4a5.6 5.6 0 0 0-.6 3.1 1.08 1.08 0 0 0 1.1 1l2 .1 .2 .3v1l.8 1.1 .5 .3 2.2 .2 .3 .5a1.63 1.63 0 0 0 1.1 1.6l1.2 .9a1.36 1.36 0 0 1 1.1 1.2l1 .5 3.2 .3M79.1 142.3l.5 1.9 1.8 .9 .5 .7 3.1 2.1 .4 .7-.1 .8 1.8 1.6v1.6l.8 .9 .4 .8-.2 .7 .1 1.1 1.8 3.5 2.1 1.8 .3 1.5 .6 .7 1.4 .3 1 .7 1.6 .4 2.8 1.8a6.9 6.9 0 0 1 3.1 4.6l.4 3.3 1 1.5 1.3 6.4 .3 .6 1 .9 1.1 3.6 1.2 .4 .4 .5a3.6 3.6 0 0 0 3 .7l1 1.2 .1 2.6 1.2 1.3M33.2 161.2l1.7-.3a1.22 1.22 0 0 1 1.4 1.3l.1 .9 1.1 1.6 2.3-.5a.85 .85 0 0 1 .8-.2 .85 .85 0 0 1 .5 .7l-.2 .9 .4 .5M41.6 166.3l1.1 .3a3.3 3.3 0 0 1 2.9 .2l.8 2.3 1.6 .3 .8 .7 3.3 1.7v.6l-1.5 1.2-.1 .5 2.2 2.5 .4 1-.3 3.3 .1 .7 2.5 .5 9.8 6a8.1 8.1 0 0 0 5.6 2.1 6.6 6.6 0 0 1 3.6-.5 10.7 10.7 0 0 1 3.8 3l.3 2.1M52.4 160.3l.9 1a1.91 1.91 0 0 0 1.2 2.6l1.2 1 .6 2.6 .4 .6a4.3 4.3 0 0 1 3.1 1.2l.3 .8-.2 1.6a3.5 3.5 0 0 0 2.3 3.6 8.1 8.1 0 0 0 5.5 1l.5 .3 1.1 1.5a38.2 38.2 0 0 0 11 7.7 19.7 19.7 0 0 0 5.7 3.1 11.8 11.8 0 0 1 4.6 5.1l.4 .4" fill="none" stroke="#000" stroke-width=".32"/>
<!-- layer: COTAS -->
<path d="M104.9 124.3l2.6 1.8M65.3 143.4h9.1l3.3 7.4M49.7 175.1l2 2.5M70.2 176.8l2.4 2.1M101.7 166.6l2 2.5" fill="none" stroke="#000" stroke-width=".32"/>
<path d="M104.6 124.1l1.4 .7-.3 .5zM77.4 151l.6-.3 .5 1.9zM49.5 174.8l1.2 1.1-.4 .3zM70 176.6l1.3 .8-.3 .4zM101.4 166.3l1.2 1.1-.4 .3z" fill="#000" stroke="#000" stroke-width=".32"/>
<!-- layer: TW_Marco_Derrotero -->
<path d="M243.6 146.3v-15.8h70v15.8" fill="none" stroke="#000" stroke-width=".32"/>
<path d="M243.6 137.3h70M263.6 137.3v9M288.6 137.3v9M243.6 141.3h70M243.6 146.3h70" fill="none" stroke="#000" stroke-width=".32"/>
<!-- layer: TW_Texto_Derrotero -->
<path d="M252.2 143.7h.9l.1-.5-.3-.3h-.7l-.1 1.9v-2l1.1 .2v.7l-1 .2M254.1 144.5l.1 .3zM254.1 144.6h.1M255 142.8l.1 2z" fill="none" stroke="#000" stroke-width=".32"/>
<!-- layer: 0 -->
<path d="M112.6 271l34.3-27.4 34 87.4-12.5 10.7z" fill="none" stroke="#000" stroke-width=".51"/>
<!-- layer: Tabla_Derrotero -->
<path d="M259.9 70.1h70v31h-70zM259.9 77.1h70M273.9 77.1v24M301.9 77.1v24M259.9 81.1h70M259.9 86.1h70M259.9 91.1h70M259.9 96.1h70" fill="none" stroke="#000" stroke-width=".32"/>
<text font-size="10.1" x="219.4" y="445.9">676.15m</text>
<text font-size="8.4" x="96.3" y="113.9">QUEBRADA PALO</text>
<g font-size="7.9">
<text x="22.9" y="185.9">QUESADA</text>
<text x="40.6" y="208.1">UBICACION GEOGRAFICA</text>
</g>
<text font-size="7.5" x="273.4" y="429.7">2 516134-000</text>
<g font-size="7.1">
<text x="62.1" y="143.6">LOTE</text>
<text x="140.1" y="288.9">ZONA</text>
</g>
<g font-size="6.6">
<text x="144.3" y="68.1">XXXXXXXXXX</text>
<text x="140.1" y="294.2">VERDE</text>
</g>
<g font-size="6.2">
<text x="144.6" y="62.1">ENTERO N°</text>
<text x="30.7" y="96.7">A QUESADA</text>
<text x="182.4" y="126.3">A QUESADA</text>
<text x="243.4" y="210.6">A FINCAS</text>
<text x="229.3" y="434.6">AREA</text>
</g>
<g font-size="5.7">
<text x="119.9" y="188.4">A FINCAS</text>
<text x="169.7" y="278.3">21001054149500</text>
<text x="32.8" y="305.5">A FINCAS</text>
</g>
<g font-size="5.3">
<text x="267.8" y="136.2">REFERENCIAS</text>
<text x="267.1" y="146.1">455249.98</text>
<text x="291" y="146.1">1142829.35</text>
<text x="156.6" y="418.4">SITUADO EN: LA LLANADA</text>
<text x="103.4" y="430">ESCALA</text>
<text x="122.8" y="430">1:500</text>
<text x="103" y="435">FECHA</text>
<text x="122.4" y="435">MAYO 2026</text>
<text x="156.6" y="435.3">CANTON:</text>
<text x="180.3" y="435.3">10° SAN CARLOS</text>
<text x="178.2" y="443.8">2° ALAJUELA</text>
<text x="281.2" y="438.5">21001051613400</text>
<text x="19.4" y="447.7">JORGE MARIO GUERRERO VARGAS</text>
<text x="282.2" y="448">1ha4183.00m</text>
</g>
<g font-size="4.9">
<text x="247.6" y="141.5">PUNTO</text>
<text x="271.6" y="141.5">ESTE</text>
<text x="295.3" y="141.5">NORTE</text>
<text x="60" y="225.4">PROYECCION CRTM05</text>
<text x="104.4" y="417">PROTOCOLO:</text>
<text x="126.3" y="417.7">TOMO</text>
<text x="138.3" y="417.7">24381</text>
<text x="126.3" y="422.6">FOLIO</text>
<text x="138.3" y="422.6">026</text>
<text x="19.4" y="444.1">TOPOGRAFO ASOCIADO: T.A. 8914</text>
</g>
<text font-size="3.5" x="116.1" y="249.8" transform="rotate(-39 116.1 249.8)">14.00</text>
<g font-size="3.2">
<text x="214.9" y="352.3">NOTAS:</text>
<text x="213.9" y="356.2">-ESCALA DEL MAPA CATASTRAL 1:5000</text>
<text x="213.9" y="360">-EPOCA 2014.59,SISTEMA CR-SIRGAS, PROYECCION CRTM05,</text>
<text x="213.9" y="363.9">-METODO DE ENLACE A LA RED DE COORDENADAS CRTM05,</text>
<text x="213.9" y="371.6">-EXACTITUD RELATIVA : +/-0.10m,</text>
<text x="214.9" y="367.7">MEDICION ENLACE A ESTACION CIQUE</text>
<text x="213.9" y="375.4">-EXACTITUD ABSOLUTA : +/-0.10m</text>
<text x="213.9" y="379.3">-DOY FE QUE LOS LINDEROS SON EXISTENTES</text>
<text x="213.9" y="383.1">-TODAS LAS MEDIDAS ESTAN DADAS EN METROS</text>
<text x="213.9" y="386.9">-MODIFICA AL PLANO CATASTRADO N°A-1721978-2014</text>
<text x="213.9" y="390.7">-COLINDANTE A: 21001050284700.</text>
</g>
<g font-size="3.1">
<text x="77.6" y="91" transform="rotate(-90 77.6 91)">454921.37</text>
<text x="132.4" y="152">1142503.33</text>
</g>
<g font-size="2.8">
<text x="275.3" y="74.6">LISTADO DE COORDENADAS</text>
<text x="262" y="80.1">PUNTO</text>
<text x="281.7" y="79.8">ESTE (m)</text>
<text x="308.5" y="79.8">NORTE (m)</text>
<text x="266.2" y="89.6">2</text>
<text x="266.3" y="84.6">1</text>
<text x="281.4" y="89.6">454920.43</text>
<text x="281.6" y="84.5">454903.31</text>
<text x="308.4" y="84.5">1142513.23</text>
<text x="308.4" y="89.6">1142526.98</text>
<text x="266.1" y="94.6">3</text>
<text x="281.4" y="94.6">454937.45</text>
<text x="308.4" y="94.6">1142483.24</text>
<text x="266.2" y="99.6">4</text>
<text x="281.4" y="99.6">454931.20</text>
<text x="308.6" y="99.6">1142477.91</text>
<text x="213.4" y="180.2">P.I</text>
<text x="145.4" y="247.2">2</text>
<text x="126.3" y="264.7" transform="rotate(-36 126.3 264.7)">21.96</text>
<text x="114.7" y="272.3">1</text>
<text x="177.4" y="331.3">3</text>
<text x="168" y="339.9">4</text>
</g>
</svg>
